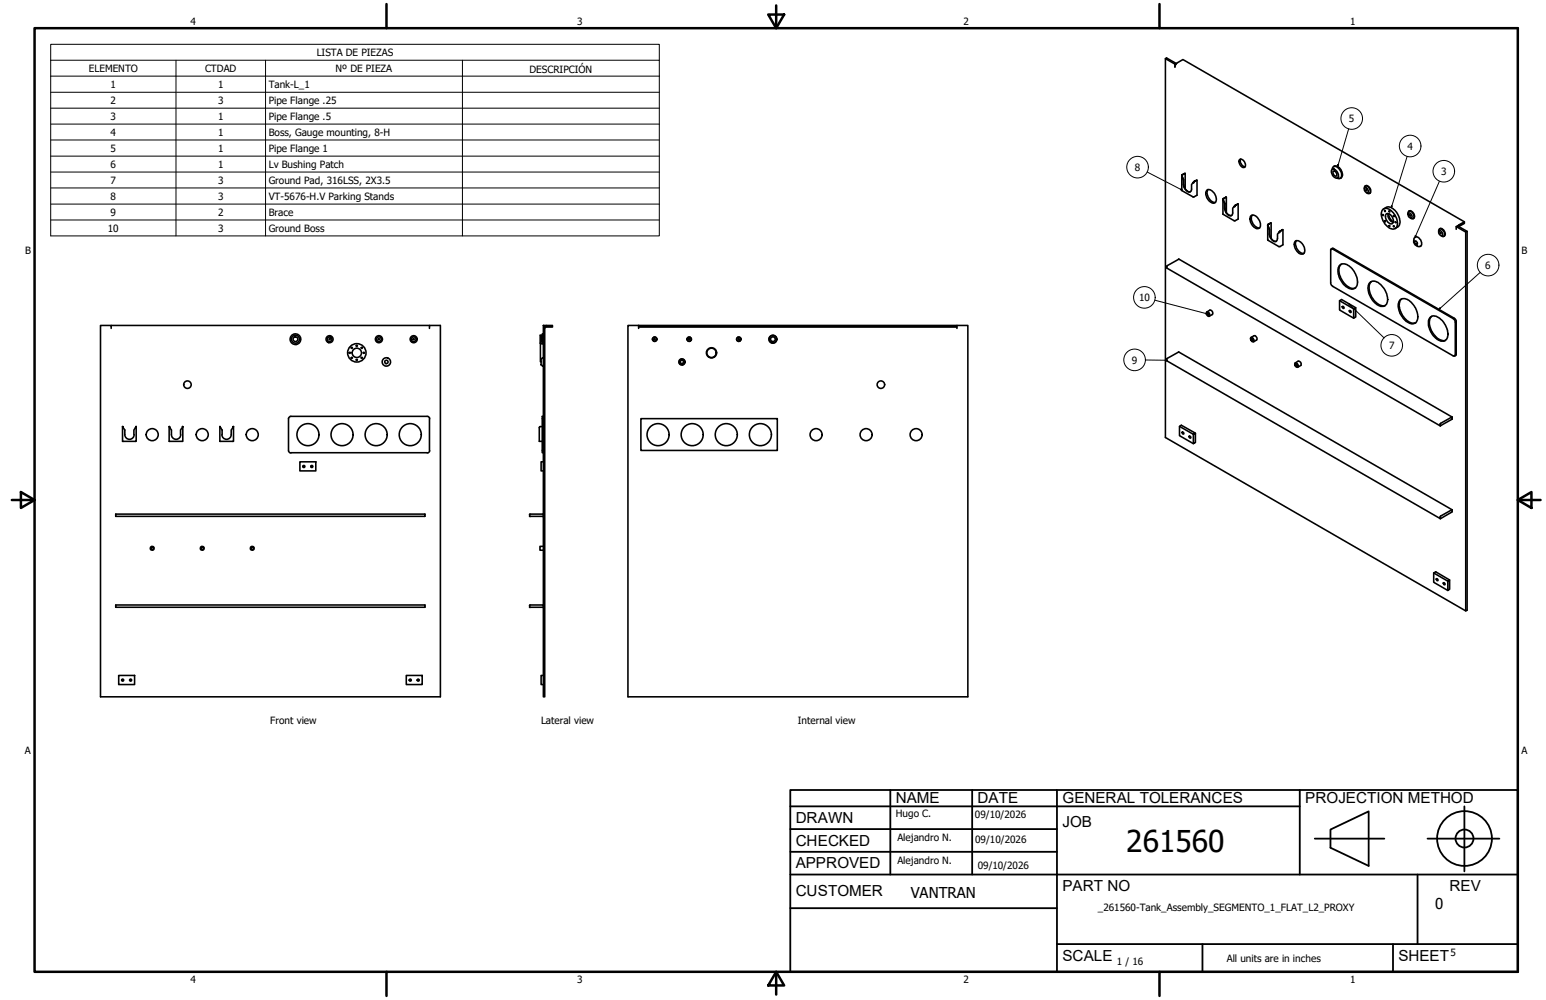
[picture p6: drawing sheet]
<svg xmlns="http://www.w3.org/2000/svg" width="432mm" height="279mm" viewBox="0 0 432 279" stroke-linecap="round" stroke-linejoin="round" font-family="sans-serif">
<!-- layer: Visible (ANSI) -->
<g fill="none" stroke="#000" stroke-width=".44">
<path d="M325.5 16.4l.3-.2 2.7 1.6M328.5 17.8l-.3 .9v-.8l-2.7-1.5v105.8l83.9 48.5 .4-.2v-105.9l-2.7-1.5-.4 .2M328.5 17.8l1.9-1.2 78.6 45.4M328.5 17.7l-.3 .2M330.1 49.1v4.1l3.1 1.9 1.1-.6v-4.1M330.1 48.8v.5M330.1 48.8l.9-.3-.8 .4M330.1 49.3l.4 .9M330.1 48.8l.1 .1M330.2 49.3l.4 .9v1.3a1.95 1.95 0 0 0 1.9 2M330.2 49.3h-.1M330.2 48.9v.4"/>
<path d="M330.5 50.2v1.4a2.07 2.07 0 0 0 1.9 2l.4-.6v-1.4l.4-.5M330.5 50.2h.1M331 48.5v4.1M333.4 50.7l-.2 .4M333.4 50.7l.9-.3-.8 .4M333.4 50.7l.1 .1M333.5 50.8l-.3 .3M337.1 53.1a2.01 2.01 0 0 1 2.5 1.8 1.1 1.1 0 0 1 .1 1.3 1.1 1.1 0 0 1-1.2 .5 2.79 2.79 0 0 1-1.4-3.6zM337.4 53a2.7 2.7 0 0 0 1.9 3.6l.2-.1M341.6 55.8v4l3.2 1.9 1-.5v-4.2M341.6 55.9h.1M341.6 55.5v.4"/>
<path d="M341.6 55.5l.9-.4-.8 .5M341.6 55.9l.4 1M341.6 55.5l.1 .1M341.7 55.9l.4 .9v1.4a1.96 1.96 0 0 0 1.9 2M341.7 55.6v.3M342 56.9v1.3a1.91 1.91 0 0 0 2 2l.3-.6v-1.4l.4-.5M342.1 56.8l-.1 .1M342.5 55.1v4.2M344.9 57.4l-.2 .3M344.9 57.4l.9-.4-.8 .5M344.9 57.4l.1 .1M345 57.5l-.3 .2"/>
<path d="M346.2 44.6a1.29 1.29 0 0 1 1.7 1.6l-.2 .5a1.49 1.49 0 0 1-1.6-2zM346.5 44.4a1.75 1.75 0 0 0 1.2 2.2M372 47.4a.94 .94 0 0 1 .8-1 .94 .94 0 0 1 1.1 .7 1.9 1.9 0 0 1 .4 2.7l-.9-.1M372 47.4a1.55 1.55 0 0 1 1.8 1.7v.2a.69 .69 0 0 1-.7 .5 .69 .69 0 0 1-.7-.5l-.5-1.2zM372.4 47.8a.85 .85 0 0 1 .8 .5 .85 .85 0 0 1-.1 .9 1.01 1.01 0 0 1-.7-1.4zM372.5 46.5a1.8 1.8 0 0 1 2.3 1.8l.2 .5a.88 .88 0 0 1-.7 1M372.6 47.1l-.4 .2M374 49.5l-.5 .2M381.1 52.7a.63 .63 0 0 1 .4-.8 .63 .63 0 0 1 .8 .5 .96 .96 0 0 1-.1 1.7l-.4-.3M381.1 52.6a.77 .77 0 0 1 .9 .4 .77 .77 0 0 1-.2 .9l-.7-.8zM381.3 51.9a1.36 1.36 0 0 1 1.5 1.7l-.3 .4M381.5 53l.2 .1-.1 .2z"/>
<path d="M386.3 58.4a2.41 2.41 0 0 1 3.1 1.4 2.8 2.8 0 0 1 .2 4.1 2.97 2.97 0 0 1-3.3-2.1 2.97 2.97 0 0 1 0-3.4zM386.5 58.4l.8-.6a3.9 3.9 0 0 1 3.7 3.7l-.1 1.3-.4 .6-.9 .5M386.7 58.8l.2 .3zM387.2 59.8a1.43 1.43 0 0 1 1.9 1.4 .85 .85 0 0 1-.2 1.2 .85 .85 0 0 1-1.2-.3l-.7-1.3zM387.7 59.7a2.15 2.15 0 0 0 1.4 2.4M387.9 59.7l.2 1.1 1.1 1.2M388 58.9l.2 .3zM393.3 59.8a.68 .68 0 0 1 .5-.9 .68 .68 0 0 1 .8 .7 .81 .81 0 0 1 .4 .9 .81 .81 0 0 1-.8 .6l-.2-.2M393.4 59.5a.86 .86 0 0 1 .9 .5 .86 .86 0 0 1-.2 1 .97 .97 0 0 1-.7-1.5zM393.5 59a1.36 1.36 0 0 1 1.5 1.6l-.3 .5M349.3 60.4a1.58 1.58 0 0 1 2.4 1.1 1.59 1.59 0 0 1-.3 2.4 2.68 2.68 0 0 1-2.1-3.5zM349.8 60.1a2.56 2.56 0 0 0 2 3.6"/>
<path d="M354.1 62.9v4.2l3.1 1.8 1.1-.5v-4.2M354.1 62.7v.5M354.1 62.7l.9-.4-.8 .4M354.1 63.2l.4 .9M354.1 62.7h.1M354.2 63.1l.4 1v1.2a1.95 1.95 0 0 0 1.9 2.1M354.2 63.1l-.1 .1M354.2 62.7v.4M354.5 64.1v1.3a2.26 2.26 0 0 0 1.8 2.1l.4-.5 .1-1.6 .4-.4M354.5 64.1h.1M355 62.3v4.2M357.4 64.6l-.2 .4"/>
<path d="M357.4 64.6l.9-.4-.8 .4M357.4 64.6h.1M357.5 64.6l-.3 .4M361.8 67.4a2.01 2.01 0 0 1 2.5 1.8l.1 .4a1.01 1.01 0 0 1-.4 1.4 1.01 1.01 0 0 1-1.4-.5 2.59 2.59 0 0 1-.8-3.1zM362.1 67.2a2.64 2.64 0 0 0 2.1 3.6M371.8 69.6l.6-.2 33.9 19.6 .4 .6v9.5l-.4 .3M371.9 69.5l34 19.5 .6 .9v9.3a.34 .34 0 0 1-.2 .3 .34 .34 0 0 1-.4-.1l-34-19.6-.2-.6v-9.5zM374 74.3a2.13 2.13 0 0 1 3.3 .4 4.7 4.7 0 0 1 1.4 5.7 2.64 2.64 0 0 1-3.6-1.2 4.7 4.7 0 0 1-1.1-4.9zM374.6 73.8a3.5 3.5 0 0 0 .2 4.4 3.8 3.8 0 0 0 3.5 2.3h.2M382.6 79a2.1 2.1 0 0 1 3 .5 5.3 5.3 0 0 1 1.7 5.5 2.12 2.12 0 0 1-3.4-.5 4.9 4.9 0 0 1-1.4-5.4zM383 78.7a3.9 3.9 0 0 0 .5 4.9 3.3 3.3 0 0 0 3.4 1.7M386.7 61.7l.2 .3z"/>
<path d="M394.9 67.2a.85 .85 0 0 1 .6-1 .85 .85 0 0 1 1.1 .6 1.22 1.22 0 0 1-.2 2.1l-.5-.2M394.9 67.1a1.34 1.34 0 0 0 .9 1.6M395.2 67.4a.61 .61 0 0 1 .6 .3 .61 .61 0 0 1-.1 .6l-.4-.2zM401.8 64.7a.63 .63 0 0 1 .5-.8 .63 .63 0 0 1 .7 .5 .96 .96 0 0 1 0 1.7l-.5-.3M401.9 64.6a.78 .78 0 0 1 .8 .3 .78 .78 0 0 1 0 .9l-.7-.3zM402.1 63.9a1.32 1.32 0 0 1 1.4 1.9l-.3 .2M406.7 64.1v-.8l2.7 1.5M407.2 63.1l1.8-1.1v.4l-1.6 .9M409.4 64.8v105.9M409.8 64.6l-.4 .2M31.1 91.8v-.9h-3v103.8h94.9v-103.8h-3v.9M31.1 90.9h88.9"/>
<path d="M151.3 94.1v1.3M151.3 95.4l.3 .3M151.3 93.7h-.4v2.2h.4M151.5 93.5l-.1 .2M151.5 95.5v.5l-.1-.1M151.5 99.9l-.4 .5M151.6 99.9h.2M151.6 93.8l-.3 .3M151.8 90.9h.3v103.8h-.3zM151.8 96h-.9v5.1h.2M151.8 93.8h-.2v1.9h.2M151.8 93.3h-.3v.7"/>
<path d="M152.5 90.9h1.8v.5h-1.8M152.6 90.9l-.4 .1M152.6 91.3l-.5 .4M178.4 90.9h-3v103.8h94.9v-103.8h-3M178.4 90.9v.9M178.4 90.9h88.9v.5h-88.9M267.3 91.4v.4M336.9 87.3a.63 .63 0 0 1 .9 .3 .63 .63 0 0 1-.2 .8l-.5-.3zM337.1 87.2l.8-.5a.77 .77 0 0 1 .7 .4 .77 .77 0 0 1 0 .8l-.8 .4M337.2 87.7l.2 .3M337.2 87.4v.5l.4 .2-.3-.3v-.4l-.1 .3 .4 .4M337.2 87.4l.4 .2 .1 .3a.38 .38 0 0 1-.5 0 .38 .38 0 0 1-.1-.4z"/>
<path d="M337.4 87.6l.1 .4-.3-.4M337.4 87.4l.3 .6M337.4 87.4v.4l.3 .2M337.4 87.5l.2 .4M337.5 87.5l.2 .3M337.6 87.7v-.1v.2M337.7 87.9l-.3-.5 .3 .5M349.3 94.4a.67 .67 0 0 1 .8 .3 .67 .67 0 0 1-.2 .8l-.5-.5zM349.4 94.3l.9-.5a.85 .85 0 0 1 .7 1.2l-.9 .5M349.5 94.6a.38 .38 0 0 1 .5 .2 .38 .38 0 0 1-.2 .4l-.3-.3zM349.6 94.8l.2 .4M349.6 94.6v.5l.3 .1"/>
<path d="M349.6 94.7l.2 .4M349.6 94.6l.2 .5 .2 .1M349.7 94.7l.2 .4M349.7 94.6l.3 .5zM349.8 94.6l.2 .5-.2-.5M349.8 94.7l.2 .3-.1-.3M374.1 84l4 2.3M374.9 85.7a.29 .29 0 0 1 .4 .1 .29 .29 0 0 1-.1 .4zM376.9 86.7l.4 .2v.4l-.4-.2zM378.1 86.3l.6-.3v2.6l-.6 .3zM378.7 86l-4-2.3-.6 .3v2.6l4 2.3M391.1 83.8a2.71 2.71 0 0 1 3.6 1.2 4.1 4.1 0 0 1 .7 5.2 2.97 2.97 0 0 1-3.8-1.7 3.9 3.9 0 0 1-.5-4.7z"/>
<path d="M391.5 83.5a3.3 3.3 0 0 0 0 4.1 3.9 3.9 0 0 0 3.9 2.6M399.4 88.7a2.35 2.35 0 0 1 3.3 .8 4.6 4.6 0 0 1 1.3 5.3 2.13 2.13 0 0 1-3.3-.6 4.8 4.8 0 0 1-1.4-5.3zM399.9 88.4a3.9 3.9 0 0 0 .5 4.9 3.3 3.3 0 0 0 3.3 1.8M34.2 119.2v4.1h3.8v-4.1M34.2 119.2l.2 .3M34.4 119.5l.5 .6v1.3a1.3 1.3 0 0 0 1.3 1.3 1.3 1.3 0 0 0 1.3-1.3M37.8 119.5l-.4 .6v1.3M38 119.2l-.2 .3zM47.2 119.2v4.1h3.9v-4.1M47.2 119.2l.2 .3M47.4 119.5l.5 .6v1.3a1.3 1.3 0 0 0 1.3 1.3 1.3 1.3 0 0 0 1.3-1.3M50.9 119.5l-.5 .6v1.3"/>
<path d="M51 119.2l-.1 .3zM61.4 119.2v4.1h3.8v-4.1M61.4 119.2l.2 .3M61.6 119.5l.4 .6v1.3a1.3 1.3 0 0 0 1.3 1.3 1.3 1.3 0 0 0 1.3-1.3v-1.3l.4-.6M65.1 119.2l-.1 .3zM80.6 117v8.9M81.2 116.3h38.1l.5 .2 .2 .5M81.2 116.3l-.4 .2-.2 .5M120 117v8.9M151.1 101.9h.1M151.1 100.4v1.5l.4 .4M151.4 119.2h-.6l-.2 .2v3.9h.8"/>
<path d="M151.5 102.3h.1M151.6 102.2h.2M151.8 116.3h-.4v10.2h.4M179 117h38.1v8.9h-38.1zM329.4 119.1l3.9 2.2M361.8 101.4l.8-.5a.79 .79 0 0 1 .7 1.2l-.8 .5M361.8 101.4a.71 .71 0 0 1 .7 .4 .71 .71 0 0 1-.2 .8l-.4-.2-.3-.4zM361.8 101.7h.1a.32 .32 0 0 1 .5 .2 .32 .32 0 0 1-.4 .4zM361.9 101.9l.2 .4M361.9 101.9l.3 .3M362 101.7l-.1 .2 .4 .4-.3-.2-.1-.4v.3l.4 .4M362 101.7l.4 .6"/>
<path d="M362.1 101.9l.2 .3M362.1 101.7l.3 .5M362.1 101.8l.2 .3M362.1 101.7l.3 .5-.3-.5M362.2 101.8l.2 .2M362.3 101.9v.1M402.3 118.3l3.3-1.8-.1 .7-3.2 1.8zM405.6 116.5l-76.4-44.1-3.3 1.9v.6l76.4 44.1M80.6 125.9l.2 .5 .4 .2M83.8 129h4.4v2.6h-4.4zM120 125.9l-.2 .5-.5 .2-38.1-.1M151.8 129h-.7v2.6h.7"/>
<path d="M330.2 120.7l.4 .3v.2h-.3zM332.2 121.8l.4 .4a.3 .3 0 0 1-.4 .1 .3 .3 0 0 1 0-.5zM333.3 121.3l.6-.3v2.6l-.6 .4zM333.9 121l-4-2.2-.5 .3v2.6l3.9 2.3M32.3 143.6h86.4v.7h-86.4zM147.9 144.2l.2 .1M148 143.8v.3M148.1 143.6l-.2 .2M148.1 143.6h3.5M148.1 144.3h3.5M151.6 143.6l.2 .2M151.8 144.2l-.2 .1"/>
<path d="M151.8 152.7h-1v1h1M402.3 144.2l3.3-1.8-.1 .7-3.2 1.8zM405.6 142.4l-76.4-44-3.3 1.8v.6l76.4 44.1M32.3 169h86.4v.7h-86.4zM147.9 169.6l.2 .1M148 169.2v.3M148.1 169l-.2 .2M148.1 169h3.5M148.1 169.7h3.5M151.6 169l.2 .2M151.8 169.6l-.2 .1M400.4 160.1l4 2.3"/>
<path d="M401.2 161.7l.3 .1 .1 .4-.3-.1zM403.2 162.8l.3 .2v.4l-.3-.1zM404.4 162.4l.5-.3v2.6l-.5 .3zM404.9 162.1l-3.9-2.3-.6 .3v2.6l4 2.3M33.1 188.7h4.5v2.6h-4.5zM113.5 188.7h4.4v2.6h-4.4zM151.8 188.7h-.7v2.6h.7"/>
<circle cx="386.3" cy="60.1" r=".12"/>
<circle cx="388.1" cy="63.1" r=".12"/>
<circle cx="389.3" cy="63.3" r=".12"/>
<circle cx="389.3" cy="60.4" r=".12"/>
<circle cx="389.8" cy="62.1" r=".13"/>
<circle cx="393.8" cy="60.2" r=".13"/>
<circle cx="402.4" cy="65.2" r=".12"/>
<circle cx="82.5" cy="94.8" r="1.11"/>
<circle cx="82.5" cy="94.8" r=".67"/>
<circle cx="82.5" cy="94.8" r="1.49"/>
<circle cx="92" cy="94.8" r=".67"/>
<circle cx="92" cy="94.8" r=".16"/>
<circle cx="92" cy="94.8" r=".98"/>
<circle cx="97.7" cy="98.6" r=".16"/>
<circle cx="98.3" cy="100" r=".16"/>
<circle cx="98.3" cy="97.2" r=".16"/>
<circle cx="99.7" cy="96.6" r=".16"/>
<circle cx="99.7" cy="98.6" r="1.3"/>
<circle cx="99.7" cy="98.6" r="2.57"/>
<circle cx="101.1" cy="100" r=".16"/>
<circle cx="101.1" cy="97.2" r=".16"/>
<circle cx="101.6" cy="98.6" r=".16"/>
<circle cx="105.8" cy="94.8" r=".98"/>
<circle cx="105.8" cy="94.8" r=".16"/>
<circle cx="105.8" cy="94.8" r=".67"/>
<circle cx="115.5" cy="94.8" r=".98"/>
<circle cx="115.5" cy="94.8" r=".16"/>
<circle cx="115.5" cy="94.8" r=".67"/>
<circle cx="182.8" cy="94.8" r=".6"/>
<circle cx="182.8" cy="94.8" r=".16"/>
<circle cx="192.5" cy="94.8" r=".6"/>
<circle cx="192.5" cy="94.8" r=".16"/>
<circle cx="198.7" cy="98.6" r="1.43"/>
<circle cx="198.7" cy="98.6" r="1.3"/>
<circle cx="206.3" cy="94.8" r=".6"/>
<circle cx="206.3" cy="94.8" r=".16"/>
<circle cx="215.9" cy="94.8" r="1.11"/>
<circle cx="215.9" cy="94.8" r=".67"/>
<circle cx="215.9" cy="94.8" r="1.05"/>
<circle cx="52.4" cy="107.5" r="1.05"/>
<circle cx="99.7" cy="100.6" r=".16"/>
<circle cx="107.9" cy="101.1" r="1.17"/>
<circle cx="107.9" cy="101.1" r=".48"/>
<circle cx="190.5" cy="101.1" r=".86"/>
<circle cx="190.5" cy="101.1" r=".48"/>
<circle cx="190.5" cy="101.1" r=".79"/>
<circle cx="246" cy="107.5" r="1.05"/>
<circle cx="42.5" cy="121.4" r="1.68"/>
<circle cx="56.5" cy="121.4" r="1.68"/>
<circle cx="70.5" cy="121.4" r="1.68"/>
<circle cx="84.9" cy="130.3" r=".29"/>
<circle cx="86" cy="121.4" r="3.1"/>
<circle cx="87.1" cy="130.3" r=".29"/>
<circle cx="95.5" cy="121.4" r="3.1"/>
<circle cx="105.1" cy="121.4" r="3.1"/>
<circle cx="114.6" cy="121.4" r="3.1"/>
<circle cx="183.8" cy="121.4" r="3.1"/>
<circle cx="193.3" cy="121.4" r="3.1"/>
<circle cx="202.9" cy="121.4" r="3.1"/>
<circle cx="212.4" cy="121.4" r="3.1"/>
<circle cx="227.9" cy="121.4" r="1.68"/>
<circle cx="241.9" cy="121.4" r="1.68"/>
<circle cx="255.9" cy="121.4" r="1.68"/>
<circle cx="42.5" cy="153.2" r=".35"/>
<circle cx="42.5" cy="153.2" r=".54"/>
<circle cx="56.5" cy="153.2" r=".35"/>
<circle cx="56.5" cy="153.2" r=".54"/>
<circle cx="70.5" cy="153.2" r=".35"/>
<circle cx="70.5" cy="153.2" r=".54"/>
<circle cx="34.3" cy="190" r=".29"/>
<circle cx="36.5" cy="190" r=".29"/>
<circle cx="114.6" cy="190" r=".29"/>
<circle cx="116.8" cy="190" r=".29"/>
</g>
<g fill="#000">
<circle cx="333.2" cy="51.1" r=".22"/>
<circle cx="344.7" cy="57.7" r=".22"/>
<circle cx="357.2" cy="65" r=".22"/>
<circle cx="394.9" cy="67.1" r=".22"/>
</g>
<g fill="none" stroke="#000" stroke-width=".28">
<path d="M14.2 16.8v-4.4h169.9v4.4M14.2 16.8h169.9v4.5M14.2 16.8v49.1h169.9v-44.6M49.1 16.8v49.1M74.2 16.8v49.1M129.2 16.8v49.1M14.2 21.3h169.9M14.2 25.8h169.9M14.2 30.2h169.9M14.2 34.7h169.9M14.2 39.1h169.9M376.7 36l-3.1 10.5"/>
<path d="M14.2 43.6h169.9M14.2 48.1h169.9M14.2 52.5h169.9M14.2 57h169.9M320.4 48.1l9.8 5M329.8 52.8l.4 .3-.5-.1zM373.6 46h.3l-.3 .5zM388.6 57.5l.3 .1-.3 .4zM393 43.8l-4.4 14.2M402 50.7l-6.8 15.7M14.2 61.5h169.9M395.3 65.8l.2 .1-.3 .5z"/>
<path d="M413.4 76.1l-11.5 10.3M322.6 83.9l14.8 3.9M336.9 87.5l.5 .3h-.5zM376.7 84.8l.4 .3-.1 .2zM376.7 84.8l9.9 9.6M402.2 86l.1 .2-.4 .2zM319.9 100.6l6.1 .1M325.5 100.5l.5 .2-.5 .1z"/>
<circle cx="377.5" cy="33.1" r="3"/>
<circle cx="317.7" cy="46.7" r="3"/>
<circle cx="393.9" cy="40.8" r="3"/>
<circle cx="403.3" cy="47.8" r="3"/>
<circle cx="415.6" cy="74.1" r="3"/>
<circle cx="319.6" cy="83.1" r="3"/>
<circle cx="388.7" cy="96.5" r="3"/>
<circle cx="316.9" cy="100.6" r="3"/>
</g>
<!-- layer: Borde (ANSI) -->
<g fill="none" stroke="#000" stroke-width=".7">
<path d="M9.7 7.9h414.2v263.6h-414.2zM107.9 1.1v6.8M214.6 4.1h4.4l-2.2 3.8zM216.8 1.5v6.4M323.8 1.1v6.8M3.3 139.7h6.4M5.8 137.5l3.9 2.2-3.9 2.2zM423.9 139.7l3.8-2.2v4.4zM423.9 139.7h6.4M107.9 271.5v6.8M216.8 271.5l2.2 3.8h-4.4zM216.8 271.5v6.4"/>
<path d="M323.8 271.5v6.8"/>
</g>
<!-- layer: Title (ANSI)-1 -->
<g fill="none" stroke="#000" stroke-width=".51">
<path d="M220.7 220.7h203.2v50.8h-203.2zM220.7 225.3h142.3M220.7 231.6h74.5M220.7 238h74.5M248.7 220.7v23.6M271.5 220.7v23.6M295.2 220.7v50.8M363 220.7v23.6M367.2 234.3h19.5M371.6 231.8l10.7-5.1v15.2l-10.7-5zM398.7 234.3h20.1M409 225.3v18.2"/>
<path d="M220.7 244.3h203.2M220.7 253.7h74.5M395.9 244.3v19.5M295.2 263.8h128.7M335.9 263.8v7.7M389.1 263.8v7.7"/>
<circle cx="409" cy="234.3" r="7.7"/>
<circle cx="409" cy="234.3" r="2.51"/>
</g>
<path d="M329.8 52.8l.4 .3-.5-.1zM373.6 46h.3l-.3 .5zM388.6 57.5l.3 .1-.3 .4zM395.3 65.8l.2 .1-.3 .5zM336.9 87.5l.5 .3h-.5zM376.7 84.8l.4 .3-.1 .2zM402.2 86l.1 .2-.4 .2zM325.5 100.5l.5 .2-.5 .1z" fill="#000"/>
<text font-size="8.4" x="314.6" y="238.1">261560</text>
<g font-size="4.3">
<text x="250.2" y="224.2">NAME</text>
<text x="273" y="224.2">DATE</text>
<text x="296.7" y="224.3">GENERAL TOLERANCES</text>
<text x="364.6" y="224.3">PROJECTION METHOD</text>
<text x="222.2" y="229.9">DRAWN</text>
<text x="296.7" y="230.9">JOB</text>
<text x="222.2" y="236.3">CHECKED</text>
<text x="222.2" y="242.6">APPROVED</text>
<text x="222.2" y="250.3">CUSTOMER</text>
<text x="296.7" y="249">PART NO</text>
<text x="404.8" y="248.9">REV</text>
<text x="296.7" y="268.4">SCALE</text>
<text x="390.6" y="268.4">SHEET</text>
</g>
<g font-size="4.2">
<text x="254.4" y="250.8">VANTRAN</text>
<text x="400.9" y="254">0</text>
</g>
<g font-size="2.8">
<text x="53.2" y="6.9">4</text>
<text x="161.2" y="6.9">3</text>
<text x="269.1" y="6.9">2</text>
<text x="377.1" y="6.9">1</text>
<text x="88.5" y="15.6">LISTA DE PIEZAS</text>
<text x="24.8" y="20.1">ELEMENTO</text>
<text x="57.3" y="20.1">CTDAD</text>
<text x="93.7" y="20.1">Nº DE PIEZA</text>
<text x="147.9" y="20.4">DESCRIPCIÓN</text>
<text x="30.9" y="24.6">1</text>
<text x="30.9" y="29">2</text>
<text x="60.9" y="24.6">1</text>
<text x="60.9" y="29">3</text>
<text x="75.1" y="24.6">Tank-L_1</text>
<text x="75.1" y="29.1">Pipe Flange .25</text>
<text x="30.9" y="33.5">3</text>
<text x="60.9" y="33.5">1</text>
<text x="75.1" y="33.5">Pipe Flange .5</text>
<text x="376.7" y="34.1">5</text>
<text x="30.9" y="37.9">4</text>
<text x="60.9" y="37.9">1</text>
<text x="75.1" y="38">Boss, Gauge mounting, 8-H</text>
<text x="393.1" y="41.8">4</text>
<text x="30.9" y="42.4">5</text>
<text x="30.9" y="46.9">6</text>
<text x="60.9" y="42.4">1</text>
<text x="60.9" y="46.9">1</text>
<text x="75.1" y="42.4">Pipe Flange 1</text>
<text x="75.1" y="46.9">Lv Bushing Patch</text>
<text x="316.9" y="47.8">8</text>
<text x="30.9" y="51.3">7</text>
<text x="60.9" y="51.3">3</text>
<text x="75.1" y="51.4">Ground Pad, 316LSS, 2X3.5</text>
<text x="402.5" y="48.9">3</text>
<text x="30.9" y="55.8">8</text>
<text x="60.9" y="55.8">3</text>
<text x="75.1" y="55.8">VT-5676-H.V Parking Stands</text>
<text x="30.1" y="64.7">10</text>
<text x="30.9" y="60.3">9</text>
<text x="60.9" y="60.3">2</text>
<text x="60.9" y="64.7">3</text>
<text x="75.1" y="60.3">Brace</text>
<text x="75.1" y="64.8">Ground Boss</text>
<text x="7" y="70.9">B</text>
<text x="424.9" y="70.9">B</text>
<text x="414.8" y="75.1">6</text>
<text x="318.1" y="84.1">10</text>
<text x="316.1" y="101.6">9</text>
<text x="388" y="97.5">7</text>
<text x="75.5" y="202.2">Front view</text>
<text x="151.1" y="202.3">Lateral view</text>
<text x="222.8" y="202.3">Internal view</text>
<text x="6.9" y="210.6">A</text>
<text x="424.9" y="210.6">A</text>
<text x="250.2" y="228.3">Hugo C.</text>
<text x="272.3" y="228.4">09/10/2026</text>
<text x="250.6" y="234.9">Alejandro N.</text>
<text x="272.4" y="235.6">09/10/2026</text>
<text x="250.6" y="241.5">Alejandro N.</text>
<text x="273.1" y="242.8">09/10/2026</text>
<text x="306.6" y="254.5">_261560-Tank_Assembly_SEGMENTO_1_FLAT_L2_PROXY</text>
<text x="312" y="269.7">1 / 16</text>
<text x="342.6" y="268.7">All units are in inches</text>
<text x="405.1" y="267.1">5</text>
<text x="53.2" y="274.6">4</text>
<text x="161.2" y="274.6">3</text>
<text x="269.1" y="274.6">2</text>
<text x="377.1" y="274.6">1</text>
</g>
</svg>
